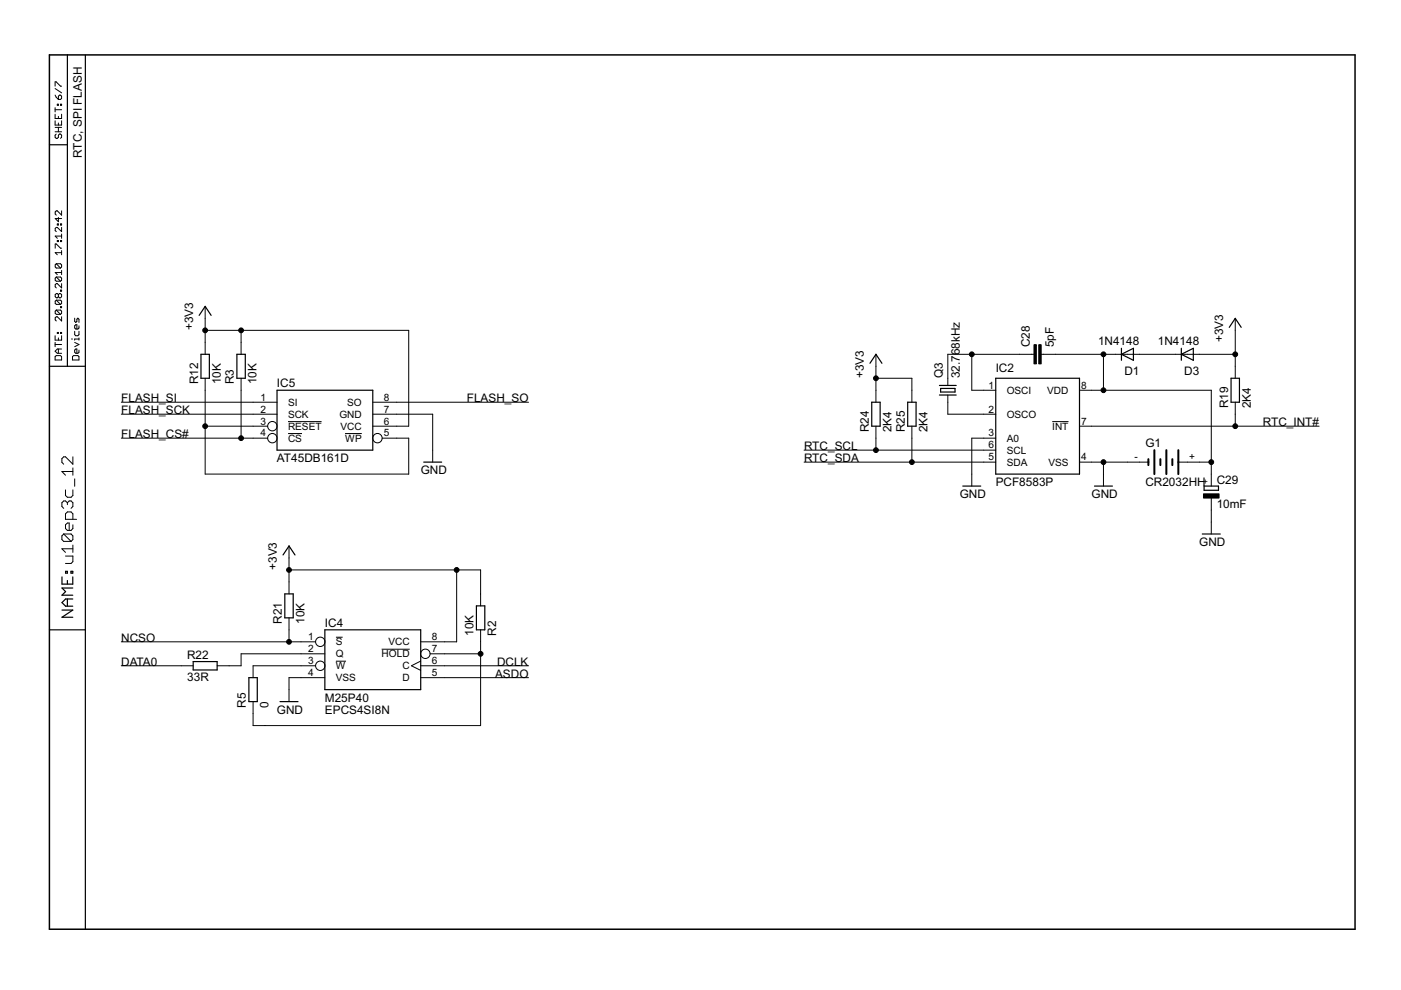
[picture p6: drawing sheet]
<svg xmlns="http://www.w3.org/2000/svg" width="297mm" height="210mm" viewBox="0 0 297 210" stroke-linecap="round" stroke-linejoin="round" font-family="sans-serif">
<g fill="#000" stroke="#000" stroke-width=".21">
<path d="M11.7 17.4v.9zM11.7 17.4h.2zM11.9 17.4l.9 .9zM12.8 18.3h.3zM11.7 18.8l1.4 .9zM11.7 28.7v.4zM11.7 29.1l.2 .2zM11.7 27h1.4zM11.7 25.6v.9zM11.7 26.5h1.4zM11.7 24.2v.9zM11.7 25.1h1.4z"/>
<path d="M11.7 22.8v.9zM11.7 20.2l.2 .4zM11.9 28.4l-.2 .3zM11.9 29.3h.2zM11.9 20.6l.5 .5zM12.1 29.3l.3-.2zM12.1 22.1v.2zM12.1 22.1h.3zM12.4 28.7v.4zM12.4 28.7l.2-.3zM12.4 27v.9zM12.4 26.1v.4z"/>
<path d="M12.4 24.7v.4zM12.4 22.1v.2zM12.1 22.3h.3zM12.4 21.1h.4zM12.4 20.4v.7zM12.6 28.4h.2zM12.6 20.2l-.2 .2zM12.8 28.4l.3 .3zM12.8 22.1v.2zM12.8 22.1h.3zM12.8 21.1l.3-.3zM12.6 20.2h.2z"/>
<path d="M13.1 28.7v.4zM13.1 29.1l-.3 .2zM11.7 27.9h1.4zM13.1 25.6v.9zM13.1 24.2v.9zM11.7 23.3h1.4zM13.1 22.1v.2zM12.8 22.3h.3zM13.1 20.4v.4zM12.8 20.2l.3 .2zM11.7 59v.4zM11.7 59l.2-.3z"/>
<path d="M11.7 57.8h1.4zM11.7 56.2v.4zM11.7 56.2l.2-.3zM11.7 53.6h1.4zM11.7 51.7v.9zM11.7 51.7h.2zM11.7 50.1h1.4zM11.7 48.4v.5zM11.7 48.9l.2 .2zM11.7 46.3l.7 .7zM11.7 44.9v.5zM11.7 45.4l.2 .2z"/>
<path d="M11.7 59.4l.2 .2zM11.9 58.7h.9zM11.7 56.6l.2 .2zM11.9 55.9h.9zM11.9 51.7l.9 .9zM11.7 48.4l.2-.2zM11.9 44.7l-.2 .2zM11.7 57.8l.4 .4zM11.7 53.6l.4 .4zM12.1 51v.2zM12.1 51h.3zM11.7 50.1l.4 .4z"/>
<path d="M11.9 48.2h.2zM12.1 47.5v.2zM12.1 47.5h.3zM11.9 44.7h.2zM12.4 51v.2zM12.1 51.2h.3zM12.4 47.5v.2zM12.1 47.7h.3zM12.4 46.1v.9zM11.9 59.6h.9zM12.8 58.7l.3 .3zM11.9 58.7l.9 .9z"/>
<path d="M11.9 56.8h.9zM12.8 55.9l.3 .3zM11.9 55.9l.9 .9zM12.8 52.6h.3zM12.8 51v.2zM12.8 51h.3zM12.8 47.5v.2zM12.8 47.5h.3zM13.1 59v.4zM12.8 59.6l.3-.2zM13.1 57.3v.9zM13.1 56.2v.4z"/>
<path d="M13.1 56.6l-.3 .2zM13.1 53.1v.9zM13.1 51v.2zM12.8 51.2h.3zM13.1 49.6v.9zM13.1 48.2v.9zM12.1 48.2l1 .9zM13.1 47.5v.2zM12.8 47.7h.3zM11.7 46.3h1.4zM13.1 44.7v.9zM12.1 44.7l1 .9z"/>
<path d="M11.7 76.3h1.4zM11.7 75.6v.7zM11.7 74.5l.4-.5zM11.7 72.6v.9zM11.7 71.2v.9zM11.7 72.1h1.4zM11.7 67.4v.4zM11.7 67.8l.2 .3zM11.7 66v.4zM11.7 66l.2-.3zM11.7 63.9v.4zM11.7 63.9l.2-.3z"/>
<path d="M11.7 62.5v.4zM11.7 62.5l.2-.2zM11.7 60.4v.4zM11.7 60.8l.2 .2zM11.9 75.4l-.2 .2zM11.7 67.4l.2-.2zM11.7 66.4l.2 .3zM11.9 65.7h.9zM11.7 64.3l.2 .2zM11.9 63.6h.9zM11.7 62.9l.2 .2zM11.9 62.3h.2z"/>
<path d="M11.9 60.1l-.2 .3zM11.7 74.5l.4 .4zM12.1 74h1zM12.1 70.5v.2zM12.1 70.5h.3zM11.9 67.2h.2zM12.1 62.3l.3 .2zM11.9 63.1h.2zM11.9 60.1h.2zM12.4 74v.9zM12.4 71.6v.5zM12.4 70.5v.2z"/>
<path d="M12.1 70.7h.3zM12.4 62.5l.2-.2zM12.4 62.9l-.3 .2zM12.4 62.5v.4zM12.6 62.3h.2zM12.4 62.9l.2 .2zM11.9 75.4h.9zM12.8 70.5v.2zM12.8 70.5h.3zM11.9 66.7h.9zM12.8 65.7l.3 .3zM11.9 65.7l.9 1z"/>
<path d="M12.8 65v.2zM12.8 65h.3zM11.9 64.5h.9zM12.8 63.6l.3 .3zM11.9 63.6l.9 .9zM12.8 62.3l.3 .2zM12.6 63.1h.2zM12.8 61.5v.2zM12.8 61.5h.3zM13.1 75.6v.7zM12.8 75.4l.3 .2zM12.1 74.9h1z"/>
<path d="M11.7 73h1.4zM13.1 71.2v.9zM13.1 70.5v.2zM12.8 70.7h.3zM13.1 67.2v.9zM12.1 67.2l1 .9zM13.1 66v.4zM13.1 66.4l-.3 .3zM12.8 65.2h.3zM13.1 65v.2zM13.1 63.9v.4zM12.8 64.5l.3-.2z"/>
<path d="M13.1 62.5v.4zM13.1 62.9l-.3 .2zM12.8 61.7h.3zM13.1 61.5v.2zM13.1 60.1v.9zM12.1 60.1l1 .9zM15.2 71.9h.2zM15.4 76.3h1.3zM15.4 75.6v.7zM15.6 75.4l-.2 .2zM15.8 74.2v.5zM15.8 74.2l.3-.2z"/>
<path d="M15.8 73.5l.9-.5zM15.8 71.9v.2zM15.8 71.9h.9zM15.8 70.3v.7zM15.8 71l.3 .2zM15.8 69.1v.4zM15.8 69.1l.3-.2zM15.8 67.5v.6zM15.8 74.7l.3 .2zM16.1 74h.2zM16.1 71.2h.4zM15.8 69.5l.3 .3z"/>
<path d="M16.1 68.9h.2zM15.8 68.1l.3 .3zM16.3 74v.9zM16.3 68.9v.9zM16.3 67.7v.4zM16.3 68.1l-.2 .3zM15.6 75.4h.9zM16.1 74.9h.4zM16.5 71.2l.2-.2zM16.1 69.8h.4zM16.5 67.5l-.2 .2zM16.7 75.6v.7z"/>
<path d="M16.5 75.4l.2 .2zM16.7 74.2v.5zM16.7 74.7l-.2 .2zM15.8 72.6l.9 .4zM16.7 71.6v.5zM16.7 70.3v.7zM16.7 69.1v.4zM16.7 69.5l-.2 .3zM16.7 67.7v.7zM16.5 67.5l.2 .2zM43.5 72.6v2.5zM43.5 65v2.5z"/>
<path d="M43.5 70v2.6zM43.5 67.5v2.5zM51.1 72.6v2.5zM51.1 70v2.6zM43.5 70h7.6zM51.1 70h35.6zM185.7 75.1v2.6zM185.7 77.7v2.5zM201 75.1h5zM206 75.1v7.6zM216.2 75.1h2.5zM206 75.1h10.2z"/>
<path d="M218.7 75.1h.5zM220.7 75.1h.6zM221.3 75.1h2.5zM223.8 75.1h10.2zM234 75.1v7.6zM236.5 75.1h2.5zM234 75.1h2.5zM239 75.1h2.6zM241.6 75.1h7.6zM249.2 75.1h2.5zM251.7 75.1h2.6zM254.3 75.1h7.6z"/>
<path d="M261.9 67.5v2.5zM261.9 77.7v2.5zM261.9 70v5.1zM261.9 75.1v2.6zM13.1 100h2.4zM13.1 97.2v.8zM13.1 98l.4 .4zM13.5 96.9l-.4 .3zM13.5 96.9h.4zM15.5 96.9v1.5zM13.9 96.9l1.6 1.5zM43.5 80.2v2.5z"/>
<path d="M43.5 82.7v7.7zM51.1 80.2v2.5zM25.7 92.9h25.4zM51.1 82.7v10.2zM53.7 90.4h3zM53.7 92.9h3zM53.7 87.8h5zM53.7 85.3h5zM25.7 85.3h28zM25.7 87.8h28zM43.5 90.4h10.2zM51.1 92.9h2.6z"/>
<path d="M61.1 89.4h7.1zM61.1 91.9h2.9zM73.2 91.9h3.5zM79 85.3h5.1zM81 92.9h3.1zM79 87.8h5.1zM79 90.4h5.1zM84.1 87.8h7.6zM84.1 85.3h28zM84.1 90.4h2.6zM84.1 92.9h2.6zM86.7 70v20.4z"/>
<path d="M86.7 92.9v7.6zM91.7 95.4v2.6zM91.7 87.8v7.6zM185.7 82.7v2.6zM185.7 90.4v2.5zM185.7 80.2v2.5zM170.5 95.4h15.2zM185.7 92.9v2.5zM193.3 82.7v2.6zM193.3 90.4v2.5zM193.3 80.2v2.5zM185.7 80.2h7.6z"/>
<path d="M170.5 98h22.8zM193.3 92.9v5.1zM201 80.2v1.5zM201 83.8v1.5zM201 75.1v5.1zM201 85.3v2.5zM206 92.9v7.6zM208.6 92.9h2.5zM208.6 98h2.5zM208.6 95.4h2.5zM208.6 82.7h2.5zM208.6 87.8h2.5z"/>
<path d="M206 92.9h2.6zM206 82.7h2.6zM201 87.8h7.6zM185.7 95.4h22.9zM193.3 98h15.3zM223.1 89.4h3.4zM228.9 90.4h2.5zM228.9 98h2.5zM228.9 82.7h2.5zM231.4 98h2.6zM231.4 90.4h30.5zM231.4 82.7h2.6z"/>
<path d="M234 98v2.5zM239 98h2.6zM234 98h5zM241.6 98h1.9zM249.8 98h1.9zM251.7 98h2.6zM254.3 98h2.5zM234 82.7h22.8zM256.8 82.7v15.3zM261.9 85.3v2.5zM261.9 90.4h17.8zM261.9 87.8v2.6z"/>
<path d="M13.1 116.4h2.4zM13.1 113.6v.8zM13.5 113.2l-.4 .4zM13.1 106.6v.8zM13.1 106.6l.4-.4zM13.1 114.4l.4 .4zM13.5 113.2h1.6zM13.1 107.4l.4 .4zM13.5 106.2h.4zM13.9 119.5h1.2zM13.1 116.4l.8 .7zM13.9 111.3v.8z"/>
<path d="M13.9 111.3l.4-.4zM13.9 108.9v1.2zM13.9 108.9l.4-.4zM13.9 106.2l.4 .4zM13.9 103.9v1.2zM13.9 105.1l.4 .3zM13.1 100l.8 .8zM13.9 112.1l.4 .4zM14.3 110.9h.4zM14.3 108.5h.8zM14.3 106.6v.4zM14.3 106.6l.4-.4z"/>
<path d="M14.3 105.4h.8zM14.7 110.9v1.6zM14.7 106.2h.4zM15.1 119.5l.4-.4zM13.5 114.8h1.6zM15.1 113.2l.4 .4zM13.5 113.2l1.6 1.6zM14.3 112.5h.8zM15.1 108.5l.4 .4zM15.1 106.2l.4 .4zM15.1 105.4l.4-.3zM15.5 117.9v1.2z"/>
<path d="M13.9 117.9h1.6zM15.5 115.6v1.5zM15.5 113.6v.8zM15.5 114.4l-.4 .4zM15.5 111.3v.8zM15.5 112.1l-.4 .4zM15.5 108.9v1.2zM15.5 106.6v.8zM15.5 107.4l-.4 .4zM15.5 103.9v1.2zM15.5 99.2v1.6zM15.8 101.5v1.6z"/>
<path d="M13.9 110.1h2.3zM43.5 90.4v10.1zM61.3 115.8v2.5zM43.5 100.5h43.2zM206 100.5v2.6zM234 100.5v2.6zM256.8 105.6v2.5zM256.8 100.5v2.6zM256.8 110.7v2.5zM256.8 108.1v2.6zM256.8 98v2.5zM51.1 138.6v2.6z"/>
<path d="M61.3 123.4v2.5zM61.3 131v2.5zM61.3 120.8v2.6zM61.3 118.3v2.5zM25.7 136.1h35.6zM61.3 133.5v2.6zM63.8 136.1h3.1zM63.8 138.6h5.1zM61.3 136.1h2.5zM51.1 138.6h12.7zM71.2 135.1h1.4zM80.9 137.6h6z"/>
<path d="M91.2 138.6h3.1zM89.2 136.1h5.1zM94.3 136.1h2.5zM94.3 138.6h7.6zM96.8 120.8v15.3zM61.3 120.8h35.5zM101.9 125.9v2.6zM101.9 133.5v2.6zM101.9 120.8v5.1zM96.8 120.8h5.1zM101.9 136.1v2.5zM38.4 141.2h2.6z"/>
<path d="M25.7 141.2h12.7zM46 141.2h2.6zM48.6 141.2h2.5zM53.7 141.2v2.5zM53.7 148.8v2.5zM53.7 151.3v2.5zM53.7 153.8h2.5zM56.2 153.8h45.7zM61.3 146.2v2.6zM61.3 143.7v2.5zM63.8 141.2h3.1zM63.8 143.7h5.1z"/>
<path d="M61.3 143.7h2.5zM53.7 141.2h10.1zM71.2 140.2h2.2zM87.2 141.2l2-1zM87.2 141.2l2 .9zM89.2 143.7h5.1zM89.2 141.2h5.1zM94.3 141.2h17.8zM94.3 143.7h17.8zM101.9 138.6v15.2z"/>
<circle cx="43.5" cy="70" r=".51"/>
<circle cx="51.1" cy="70" r=".51"/>
<circle cx="206" cy="75.1" r=".51"/>
<circle cx="234" cy="75.1" r=".51"/>
<circle cx="261.9" cy="75.1" r=".51"/>
<circle cx="43.5" cy="90.4" r=".51"/>
<circle cx="51.1" cy="92.9" r=".51"/>
<circle cx="185.7" cy="80.2" r=".51"/>
<circle cx="185.7" cy="95.4" r=".51"/>
<circle cx="193.3" cy="98" r=".51"/>
<circle cx="234" cy="82.7" r=".51"/>
<circle cx="234" cy="98" r=".51"/>
<circle cx="256.8" cy="98" r=".51"/>
<circle cx="261.9" cy="90.4" r=".51"/>
<circle cx="61.3" cy="120.8" r=".51"/>
<circle cx="61.3" cy="136.1" r=".51"/>
<circle cx="96.8" cy="120.8" r=".51"/>
<circle cx="101.9" cy="138.6" r=".51"/>
</g>
<g fill="#000" stroke="#000" stroke-width=".25">
<path d="M14.3 11.6v19.1zM18.1 11.6v66.1zM10.5 30.7h3.8zM14.3 30.7v47zM10.5 77.7h3.8zM14.3 77.7h3.8zM18.1 77.7v55.8zM42.6 75.1v5.1zM43.5 65l-1.3 1.9zM42.6 75.1h1.8zM43.5 65l1.3 1.9zM50.2 75.1v5.1z"/>
<path d="M50.2 75.1h1.8zM185.7 75.1l-1.3 1.9zM185.7 75.1l1.3 1.9zM237.8 75.1l2.5 1.3zM237.8 75.1v1.3zM237.8 73.9v1.2zM237.8 75.1l2.5-1.2zM240.3 73.9v2.5zM250.5 75.1l2.5 1.3zM250.5 75.1v1.3zM250.5 73.9v1.2zM250.5 75.1l2.5-1.2z"/>
<path d="M253 73.9v2.5zM261.9 67.5l-1.3 1.9zM261.9 67.5l1.3 1.9zM44.4 75.1v5.1zM42.6 80.2h1.8zM52 75.1v5.1zM50.2 80.2h1.8zM58.7 82.7h20.3zM58.7 82.7v12.7zM79 82.7v12.7zM58.7 95.4h20.3zM89.8 98h3.8z"/>
<path d="M184.8 85.3v5.1zM186.6 85.3v5.1zM184.8 85.3h1.8zM184.8 90.4h1.8zM192.4 85.3v5.1zM194.2 85.3v5.1zM192.4 85.3h1.8zM192.4 90.4h1.8zM199.2 81.7h3.5zM199.2 83.8h3.5zM199.4 83.1h3.1zM199.4 82.4v.7z"/>
<path d="M202.5 82.4v.7zM199.4 82.4h3.1zM211.1 80.2h17.8zM228.9 80.2v20.3zM261 80.2v5.1zM262.8 80.2v5.1zM261 80.2h1.8zM261 85.3h1.8zM61.3 115.8l-1.3 1.9zM61.3 115.8l1.2 1.9zM204.1 103.1h3.8zM211.1 80.2v20.3z"/>
<path d="M211.1 100.5h17.8zM232.1 103.1h3.8zM254.9 113.2h3.8zM255.3 103.9h3zM255.3 103.1v.8zM255.3 103.1h3zM258.3 103.1v.8zM13.1 130.9l2.3-1.6zM13.1 127.8l.8-.8zM13.1 126.2l.8-.8zM13.1 124.7h2.3zM13.1 122.3v1.5z"/>
<path d="M13.1 123.8h2.3zM13.1 127.8l.8 .7zM13.9 127h1.5zM13.1 124.7l.8 .7zM13.9 121.1v.4zM13.9 121.1h.4zM14.3 127v1.5zM14.3 123.1v.7zM14.3 121.1v.4zM13.9 121.5h.4zM15 121.1v.4zM15 121.1h.4z"/>
<path d="M13.1 130.9h2.3zM13.1 129.3h2.3zM13.9 128.5h1.5zM13.1 126.2h2.3zM15.4 122.3v1.5zM15.4 121.1v.4zM15 121.5h.4zM10.5 133.5h7.6zM60.4 125.9v5.1zM62.2 125.9v5.1zM60.4 125.9h1.8zM60.4 131h1.8z"/>
<path d="M68.9 133.5h20.3zM89.2 133.5v12.7zM101 128.5v5zM101 128.5h1.8zM101 133.5h1.8zM102.8 128.5v5zM41 142h5zM41 140.3v1.7zM41 140.3h5zM46 140.3v1.7zM52.8 143.7v5.1zM54.5 143.7v5.1z"/>
<path d="M52.8 143.7h1.7zM52.8 148.8h1.7zM59.4 148.8h3.8zM68.9 133.5v12.7zM68.9 146.2h20.3zM18.1 133.5v63.5z"/>
</g>
<path d="M10.5 11.6v185.4zM10.5 11.6h276.8zM10.5 197h276.8zM287.3 11.6v185.4z" fill="#000" stroke="#000" stroke-width=".32"/>
<g fill="none" stroke="#000" stroke-width=".21">
<circle cx="57.7" cy="90.4" r=".99"/>
<circle cx="57.7" cy="92.9" r=".99"/>
<circle cx="80" cy="92.9" r=".99"/>
<circle cx="67.9" cy="136.1" r=".99"/>
<circle cx="90.2" cy="138.6" r=".99"/>
<circle cx="67.9" cy="141.2" r=".99"/>
</g>
<path d="M219.2 73.1h.5v4.1h-.5zM220.2 73.1h.5v4.1h-.5zM255.2 104.7h3.3v.9h-3.3z" fill="#000" stroke="#000" stroke-width=".21"/>
<path d="M243.5 97.3v.7zM243.5 98v.6zM244.8 95.4v5.1zM246 97.3v1.3zM247.3 95.4v5.1zM248.6 97.3v1.3zM249.8 95.4v2.6zM249.8 98v2.5z" fill="#000" stroke="#000" stroke-width=".42"/>
<g font-size="2.8">
<text x="17.3" y="33.5" transform="rotate(-90 17.3 33.5)">RTC, SPI FLASH</text>
<text x="41" y="70" transform="rotate(-90 41 70)">+3V3</text>
<text x="218.3" y="73.6" transform="rotate(-90 218.3 73.6)">C28</text>
<text x="223.4" y="73.6" transform="rotate(-90 223.4 73.6)">5pF</text>
<text x="232.8" y="73.1">1N4148</text>
<text x="245.5" y="73.1">1N4148</text>
<text x="259.4" y="72.6" transform="rotate(-90 259.4 72.6)">+3V3</text>
<text x="42" y="81.5" transform="rotate(-90 42 81.5)">R12</text>
<text x="46.8" y="81.5" transform="rotate(-90 46.8 81.5)">10K</text>
<text x="49.6" y="81.5" transform="rotate(-90 49.6 81.5)">R3</text>
<text x="54.4" y="81.5" transform="rotate(-90 54.4 81.5)">10K</text>
<text x="58.7" y="82.1">IC5</text>
<text x="183.2" y="80.2" transform="rotate(-90 183.2 80.2)">+3V3</text>
<text x="199.9" y="80.2" transform="rotate(-90 199.9 80.2)">Q3</text>
<text x="203.5" y="80.2" transform="rotate(-90 203.5 80.2)">32.768kHz</text>
<text x="211.1" y="78.9">IC2</text>
<text x="238.4" y="79.4">D1</text>
<text x="251.1" y="79.4">D3</text>
<text x="25.7" y="85.3">FLASH_SI</text>
<text x="25.7" y="87.8">FLASH_SCK</text>
<text x="99" y="85.3">FLASH_SO</text>
<text x="260.4" y="86.6" transform="rotate(-90 260.4 86.6)">R19</text>
<text x="265.2" y="86.6" transform="rotate(-90 265.2 86.6)">2K4</text>
<text x="25.7" y="92.9">FLASH_CS#</text>
<text x="170.5" y="95.4">RTC_SCL</text>
<text x="184.2" y="91.6" transform="rotate(-90 184.2 91.6)">R24</text>
<text x="189" y="91.6" transform="rotate(-90 189 91.6)">2K4</text>
<text x="191.8" y="91.6" transform="rotate(-90 191.8 91.6)">R25</text>
<text x="196.6" y="91.6" transform="rotate(-90 196.6 91.6)">2K4</text>
<text x="242.9" y="94.8">G1</text>
<text x="267.7" y="90.4">RTC_INT#</text>
<text x="58.7" y="98">AT45DB161D</text>
<text x="89.2" y="100.5">GND</text>
<text x="170.5" y="98">RTC_SDA</text>
<text x="203.5" y="105.6">GND</text>
<text x="211.1" y="103.1">PCF8583P</text>
<text x="231.4" y="105.6">GND</text>
<text x="242.9" y="103.1">CR2032HH</text>
<text x="258" y="107.7">10mF</text>
<text x="258" y="102.6">C29</text>
<text x="254.3" y="115.8">GND</text>
<text x="58.7" y="120.8" transform="rotate(-90 58.7 120.8)">+3V3</text>
<text x="25.7" y="136.1">NCSO</text>
<text x="59.8" y="132.3" transform="rotate(-90 59.8 132.3)">R21</text>
<text x="64.6" y="132.3" transform="rotate(-90 64.6 132.3)">10K</text>
<text x="68.9" y="132.9">IC4</text>
<text x="100.4" y="134.8" transform="rotate(-90 100.4 134.8)">10K</text>
<text x="105.2" y="134.8" transform="rotate(-90 105.2 134.8)">R2</text>
<text x="25.7" y="141.2">DATA0</text>
<text x="39.7" y="139.7">R22</text>
<text x="105" y="143.7">ASDO</text>
<text x="105.4" y="141.2">DCLK</text>
<text x="39.7" y="144.5">33R</text>
<text x="68.9" y="148.8">M25P40</text>
<text x="52.2" y="150" transform="rotate(-90 52.2 150)">R5</text>
<text x="57" y="150" transform="rotate(-90 57 150)">0</text>
<text x="58.7" y="151.3">GND</text>
<text x="68.9" y="151.3">EPCS4SI8N</text>
</g>
<g font-size="2.4">
<text x="209.6" y="82.4">1</text>
<text x="213.4" y="83.5">OSCI</text>
<text x="222" y="83.5">VDD</text>
<text x="229.2" y="82.4">8</text>
<text x="55.2" y="87.5">2</text>
<text x="55.2" y="84.9">1</text>
<text x="61.1" y="88.6">SCK</text>
<text x="61.1" y="86">SI</text>
<text x="71.9" y="88.6">GND</text>
<text x="73.6" y="86">SO</text>
<text x="81.4" y="84.9">8</text>
<text x="81.4" y="87.5">7</text>
<text x="209.6" y="87.5">2</text>
<text x="213.4" y="88.6">OSCO</text>
<text x="55.2" y="90">3</text>
<text x="55.2" y="92.5">4</text>
<text x="61.1" y="91.1">RESET</text>
<text x="61.1" y="93.7">CS</text>
<text x="72.2" y="91.1">VCC</text>
<text x="73.2" y="93.7">WP</text>
<text x="81.4" y="92.5">5</text>
<text x="81.4" y="90">6</text>
<text x="209.6" y="92.5">3</text>
<text x="209.6" y="95.1">6</text>
<text x="213.4" y="93.7">A0</text>
<text x="223.1" y="91.1">INT</text>
<text x="229.2" y="90">7</text>
<text x="209.6" y="97.6">5</text>
<text x="213.4" y="98.7">SDA</text>
<text x="213.4" y="96.2">SCL</text>
<text x="222.3" y="98.7">VSS</text>
<text x="229.2" y="97.6">4</text>
<text x="240.5" y="97.6">-</text>
<text x="252.1" y="97.6">+</text>
<text x="65.4" y="135.7">1</text>
<text x="71.2" y="136.8">S</text>
<text x="82.4" y="136.8">VCC</text>
<text x="91.5" y="135.7">8</text>
<text x="65.4" y="140.8">3</text>
<text x="65.4" y="138.3">2</text>
<text x="65.4" y="143.3">4</text>
<text x="71.2" y="141.9">W</text>
<text x="71.2" y="139.4">Q</text>
<text x="80.9" y="139.4">HOLD</text>
<text x="85.3" y="141.9">C</text>
<text x="91.5" y="138.3">7</text>
<text x="91.5" y="143.3">5</text>
<text x="91.5" y="140.8">6</text>
<text x="71.2" y="144.5">VSS</text>
<text x="85.3" y="144.5">D</text>
</g>
<text font-size="2" x="256.2" y="102.7" transform="rotate(-90 256.2 102.7)">+</text>
</svg>
